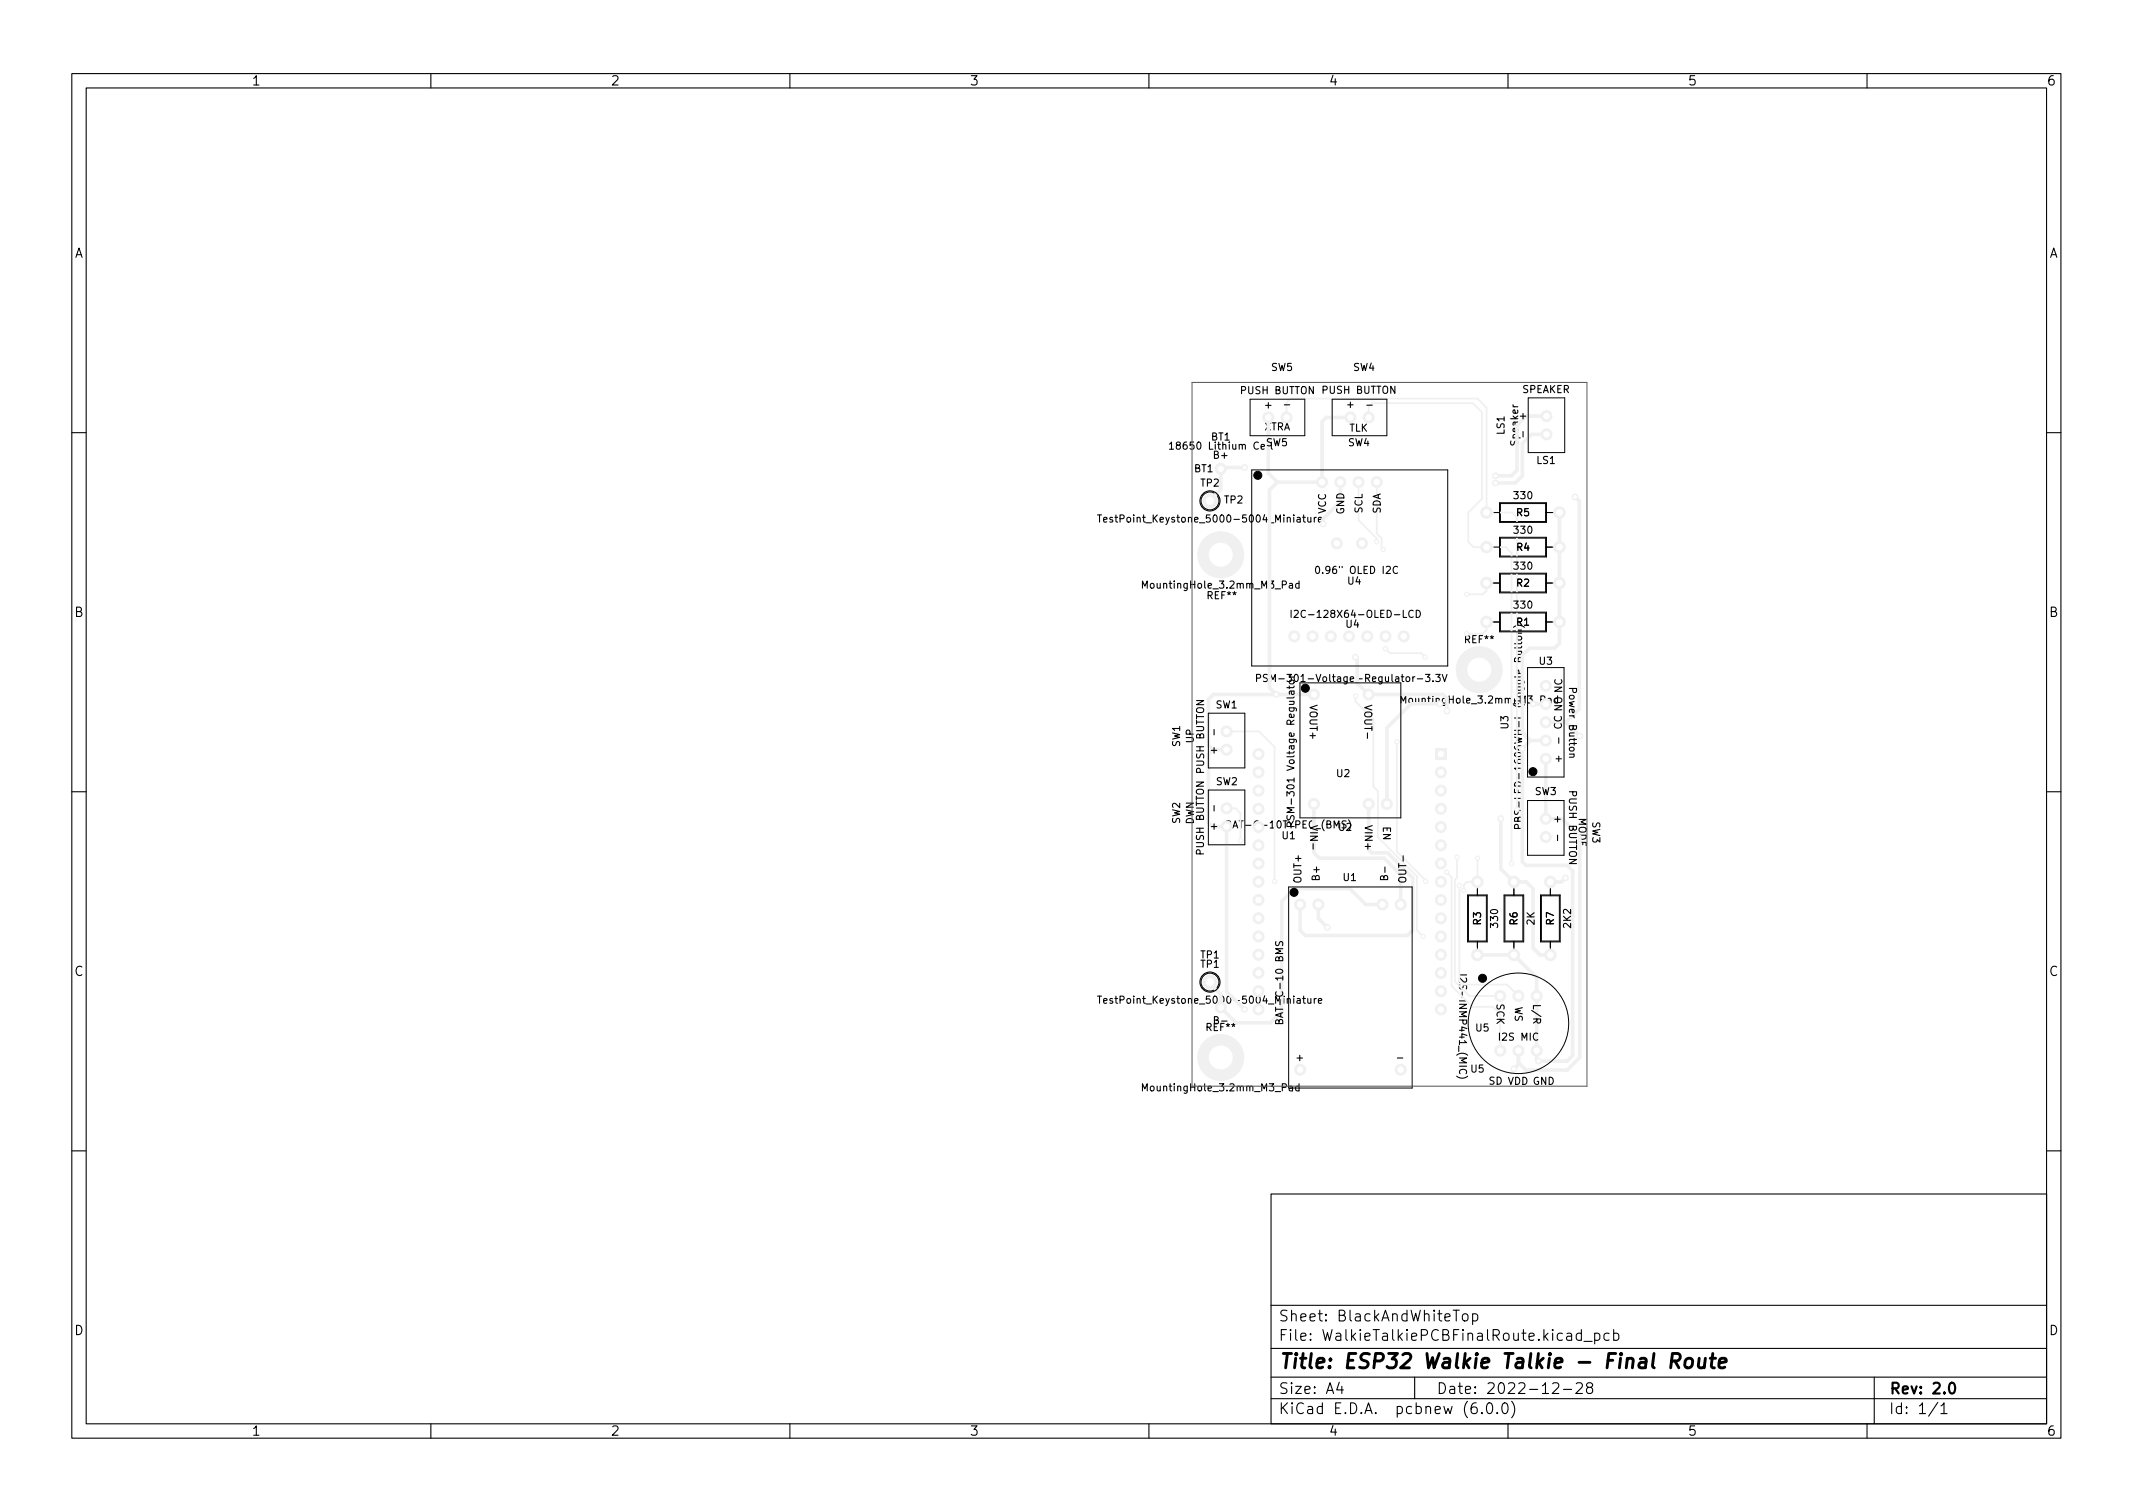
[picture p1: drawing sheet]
<svg xmlns="http://www.w3.org/2000/svg" width="297mm" height="210mm" viewBox="0 0 297 210" stroke-linecap="round" stroke-linejoin="round" font-family="sans-serif">
<g fill="none" stroke="#000" stroke-width=".15">
<path d="M10 10.2h277v190.1h-277zM12 12.2h273v186.1h-273zM60 10.2v2M110 10.2v2M160 10.2v2M210 10.2v2M260 10.2v2M10 60.2h2M152.8 71.7h.6M153.1 71.7v1M153.7 72.4l.5-.1-.1-.2-.3-.1-.1 .2v.5h.4M162.9 61.8l.2-.2v1"/>
<path d="M162.9 62.6h.5M167.7 69.5h1.6v.5h-1.6zM168.4 77.2h.5l.1-.2-.1-.2-.5-.1v1M168.6 77.2l.4 .5M169.4 77.2h.3M169.9 76.7h-.5v1h.5M170.3 77.2h.3M170.8 76.7h-.5v1M171.1 76.8l.2 .1 .2-.1M171.2 77.1l.1-.2 .1 .2M171.3 76.7v.2M171.8 76.8l.3 .1 .2-.1"/>
<path d="M171.9 77.1l.2-.2 .1 .2M172.1 76.7v.2M183 72v.7M183.3 72l-.3 .2M183.3 78.9h.1a.53 .53 0 0 1 .4 .5 .53 .53 0 0 1-.4 .5 .67 .67 0 0 1-.1-1zM183.6 72.4l.5-.1-.1-.2-.3-.1-.1 .2v.5h.4M194.6 79a.47 .47 0 0 0-.6 .3 .47 .47 0 0 0 .4 .6l.2-.1M285 60.2h2M159.1 81.9v-1l.3 .7 .4-.7v1M175 94.4h.5l.1-.2-.1-.2-.5-.1v1M176.5 93.9h-.4l-.1 .1v.3l.4 .2 .1 .2-.2 .2h-.4M176.9 94.9v-1l.4 .7 .3-.7v1"/>
<path d="M179.8 85v1M180.2 85.1l.4-.1 .2 .3-.6 .7h.6M180.9 81.3l-.3-.1-.2 .2 .1 .5h.4M180.9 80.9v1M195.1 97.9v-1l.3 .7 .4-.7v1M196.8 85.1a.47 .47 0 0 0-.7 .3 .47 .47 0 0 0 .5 .6l.2-.1M197.2 85a.51 .51 0 0 1 .6 .5 .51 .51 0 0 1-.6 .5zM199.6 94.8v.1M199.9 93.9h.7l-.4 .4 .3 .1v.4l-.1 .1-.5-.1M200.8 93.9l.4 1 .3-1M204.4 93.2h.5l.1-.2-.1-.2-.5-.1v1M204.6 93.2l.4 .5"/>
<path d="M205.4 93.2h.3M205.9 92.7h-.5v1h.5M206.3 93.2h.3M206.8 92.7h-.5v1M207.1 92.8l.2 .1 .2-.1M207.2 93.1l.1-.2 .1 .2M207.3 92.7v.2M207.8 92.8l.3 .1 .2-.1M207.9 93.1l.2-.2 .1 .2M208.1 92.7v.2M210.8 87.4a1.15 1.15 0 0 1 1.5 0M211.2 88.2h.7"/>
<path d="M211.9 87.7l-.6 .1-.1 .2 .1 .2M10 110.2h2M170.8 114.8l.5-.1 .1-.1-.1-.2-.5-.1v1h.4l.2-.1v-.2l-.2-.2M179.3 113.6l-.1 .3 .2 .2 .2-.1 .2-.4h.3l.1 .2v.3M187.8 114.2a1.15 1.15 0 0 1 0 1.5M211.4 114l.2-.2h.2l.1 .2v.4h-1l.1-.5 .2-.1 .1 .1 .1 .5M211.4 115.4v-.5l-.2-.1h-.2l-.1 .6h1M285 110.2h2M152.8 138.7h.6M153.1 138.7v1M153.7 139.4l.5-.1-.1-.2-.3-.1-.1 .2v.5h.4M167.7 136.5h1.6v.5h-1.6z"/>
<path d="M177.7 131.1l-.1 .4 .2 .2 .3-.1 .2-.5h.2l.1 .2v.4M183 139v.7M183.3 139l-.3 .2M183.6 139.4l.5-.1-.1-.2-.3-.1-.1 .2v.5h.4M203.2 135.7h1M204.1 136.2l.1 .4-.2 .1-.8-.6v.6M159.1 151.9v-1l.3 .7 .4-.7v1M168.4 147.2h.5l.1-.2-.1-.2-.5-.1v1M168.6 147.2l.4 .5M169.4 147.2h.3M169.9 146.7h-.5v1h.5M170.3 147.2h.3"/>
<path d="M170.8 146.7h-.5v1M171.1 146.8l.2 .1 .2-.1M171.2 147.1l.1-.2 .1 .2M171.3 146.7v.2M171.8 146.8l.3 .1 .2-.1M171.9 147.1l.2-.2 .1 .2M172.1 146.7v.2M178.1 142.2l.2-.2h.2l.1 .1v.4h-1l.1-.4 .2-.1 .2 .1v.4M180.9 151.3l-.3-.1-.2 .2 .1 .5h.4M180.9 150.9v1M202.9 149.8a1.15 1.15 0 0 0 1.5 0M10 160.2h2"/>
<path d="M177 166.3h108v32h-108zM285 160.2h2M60 198.3v2M110 198.3v2M160 198.3v2M177 194.8h108M177 191.8h108M177 187.8h108M177 181.8h108M186.5 192.5l-.4 1h1M186.9 193v1M197 191.8v3"/>
<path d="M202.4 182.4h.8M203.7 183.1a.41 .41 0 0 1 .4-.2 .41 .41 0 0 1 .3 .3v.4a.41 .41 0 0 1-.4 .3 .41 .41 0 0 1-.4-.3zM205.1 183l.4-.1 .3 .3v.4l-.2 .3h-.1h-.4M205.1 182.9v1.5M206.4 196.7v.1h-.1l.1-.1v.1M207.2 195.4a.36 .36 0 0 1 .6 .2 .77 .77 0 0 1-.4 1.2 1 1 0 0 1-.2-1.4zM208.5 196.7l.1 .1h-.1h-.1l.1-.1v.1M209.4 195.4a.36 .36 0 0 1 .5 .2 .77 .77 0 0 1-.4 1.2 1 1 0 0 1-.1-1.4zM210 198.3v2M210.5 195.1a1.72 1.72 0 0 1 0 2.3M216.2 192.7l.2-.2 .5 .1a.41 .41 0 0 1 .1 .6l-.9 .8h1M217.7 193.5h1.2"/>
<path d="M219.5 192.7l.2-.2 .5 .1a.41 .41 0 0 1 .1 .6l-.9 .8h1M220.2 185.7l-.4-.1-.3 .3v.4l.1 .3h.2h.4M220.2 185.1v1.5M220.6 186.8h1.1M221.2 193.2l-.1-.1a.31 .31 0 0 1-.2-.3 .31 .31 0 0 1 .3-.3l.4 .1a.31 .31 0 0 1 .2 .3 .31 .31 0 0 1-.3 .3h-.3l-.3 .3 .1 .4 .2 .1h.3l.3-.3-.1-.4-.2-.1M222.1 185.7l.4-.1 .3 .3v.4l-.2 .3h-.1h-.4M222.1 185.6v1.5M224.1 185.7l-.5-.1-.2 .3v.4l.1 .3h.1h.5M224.7 185.7l.4-.1 .3 .3v.4l-.1 .3h-.2h-.4M224.7 185.1v1.5M260 198.3v2M261 191.8v6.5"/>
<path d="M269.9 195.3l-1.3 1.9M270.3 195.8l.4-.5v1.5M270.3 196.8h.8"/>
<circle cx="168.5" cy="69.7" r="1.4"/>
<circle cx="168.5" cy="69.7" r="1.25"/>
<circle cx="168.5" cy="136.7" r="1.4"/>
<circle cx="168.5" cy="136.7" r="1.25"/>
</g>
<path d="M271.6 192.6a.36 .36 0 0 1 .6 .2 .77 .77 0 0 1-.4 1.2 1 1 0 0 1-.2-1.4z" fill="none" stroke="#000" stroke-width=".3"/>
<path d="M232.8 189.5h.7a.55 .55 0 0 0 .5-.5 .55 .55 0 0 0-.3-.5h-.8l-.2 2M233.3 189.5l.5 1M234.8 189.3a.52 .52 0 0 1 .5-.2 .52 .52 0 0 1 .4 .4v.6a.55 .55 0 0 1-.6 .4 .55 .55 0 0 1-.5-.4zM236.6 189.1l-.1 1.1 .1 .2a.57 .57 0 0 0 .7-.1M237.5 189.1l-.2 1.4M238.2 189.1h.7M238.5 188.5l-.2 1.7 .1 .2 .4 .1M239.4 189.8l1-.2-.1-.4-.1-.1-.6 .1-.1 .2-.1 .8v.2l.2 .1 .6-.1" fill="none" stroke="#000" stroke-width=".4"/>
<g fill="none" stroke="#000" stroke-width=".14">
<path d="M174.1 55.6h7.6v5.1h-7.6zM185.5 55.6h7.6v5.1h-7.6zM212.8 55.4h5.1v7.6h-5.1zM174.3 65.4h27.3v27.3h-27.3zM207 71.4h1.9M207 76.2h1.9M208.8 70h6.6v2.7h-6.6zM208.8 74.8h6.6v2.8h-6.6zM208.8 79.8h6.6v2.8h-6.6zM208.9 70.1h6.3v2.5h-6.3zM208.9 74.9h6.3v2.5h-6.3zM208.9 79.9h6.3v2.5h-6.3z"/>
<path d="M215.2 71.4h2M215.2 76.2h2M168.3 99.3h5.1v7.6h-5.1zM181 95.1h14.1v18.8h-14.1zM207 86.6h1.9M207 81.2h1.9M208.8 85.2h6.6v2.8h-6.6zM208.9 85.4h6.3v2.5h-6.3zM212.7 93h5.1v15.2h-5.1zM215.2 86.6h2M215.2 81.2h2M168.3 110h5.1v7.6h-5.1z"/>
<path d="M212.7 111.5h5.1v7.6h-5.1zM179.5 123.5h17.2v28h-17.2zM204.4 124.6h2.7v6.6h-2.7zM204.5 124.7h2.5v6.3h-2.5zM205.7 122.8v1.9M205.7 131v2M209.4 124.6h2.8v6.6h-2.8zM209.6 124.7h2.5v6.3h-2.5zM210.8 122.8v1.9M210.8 131v2M214.5 124.6h2.8v6.6h-2.8zM214.7 124.7h2.4v6.3h-2.4z"/>
<path d="M215.9 122.8v1.9M215.9 131v2"/>
<circle cx="211.5" cy="142.5" r="7"/>
</g>
<g fill="#f0f0f0" stroke="#f0f0f0" stroke-width=".14">
<path d="M199.9 104.2h1.5v1.6h-1.5z"/>
<circle cx="168.5" cy="69.7" r="1"/>
<circle cx="168.5" cy="136.7" r="1"/>
<circle cx="214" cy="146.3" r=".76"/>
<circle cx="211.5" cy="146.3" r=".76"/>
<circle cx="208.9" cy="146.3" r=".76"/>
<circle cx="214" cy="138.7" r=".76"/>
<circle cx="211.5" cy="138.7" r=".76"/>
<circle cx="208.9" cy="138.7" r=".76"/>
<circle cx="175.3" cy="140.6" r=".76"/>
<circle cx="175.3" cy="138" r=".76"/>
<circle cx="175.3" cy="135.5" r=".76"/>
<circle cx="175.3" cy="132.9" r=".76"/>
<circle cx="175.3" cy="130.4" r=".76"/>
<circle cx="175.3" cy="127.9" r=".76"/>
<circle cx="175.3" cy="125.3" r=".76"/>
<circle cx="175.3" cy="122.8" r=".76"/>
<circle cx="175.3" cy="120.2" r=".76"/>
<circle cx="175.3" cy="117.7" r=".76"/>
<circle cx="175.3" cy="112.6" r=".76"/>
<circle cx="175.3" cy="110.1" r=".76"/>
<circle cx="175.3" cy="107.5" r=".76"/>
<circle cx="175.3" cy="105" r=".76"/>
<circle cx="200.7" cy="140.6" r=".76"/>
<circle cx="200.7" cy="138" r=".76"/>
<circle cx="200.7" cy="135.5" r=".76"/>
<circle cx="200.7" cy="132.9" r=".76"/>
<circle cx="200.7" cy="130.4" r=".76"/>
<circle cx="200.7" cy="127.9" r=".76"/>
<circle cx="200.7" cy="125.3" r=".76"/>
<circle cx="200.7" cy="122.8" r=".76"/>
<circle cx="200.7" cy="120.2" r=".76"/>
<circle cx="200.7" cy="117.7" r=".76"/>
<circle cx="200.7" cy="115.2" r=".76"/>
<circle cx="200.7" cy="112.6" r=".76"/>
<circle cx="200.7" cy="110.1" r=".76"/>
<circle cx="200.7" cy="107.5" r=".76"/>
<circle cx="195.1" cy="148.9" r=".76"/>
<circle cx="181.1" cy="148.9" r=".76"/>
<circle cx="195.1" cy="125.9" r=".76"/>
<circle cx="192.5" cy="125.9" r=".76"/>
<circle cx="183.6" cy="125.9" r=".76"/>
<circle cx="181.1" cy="125.9" r=".76"/>
<circle cx="186.2" cy="75.7" r=".76"/>
<circle cx="189.7" cy="75.7" r=".76"/>
<circle cx="180.2" cy="88.6" r=".76"/>
<circle cx="182.8" cy="88.6" r=".76"/>
<circle cx="185.3" cy="88.6" r=".76"/>
<circle cx="187.9" cy="88.6" r=".76"/>
<circle cx="190.4" cy="88.6" r=".76"/>
<circle cx="192.9" cy="88.6" r=".76"/>
<circle cx="195.5" cy="88.6" r=".76"/>
<circle cx="183" cy="96.7" r=".76"/>
<circle cx="190.6" cy="96.7" r=".76"/>
<circle cx="183" cy="111.9" r=".76"/>
<circle cx="190.6" cy="111.9" r=".76"/>
<circle cx="193.1" cy="111.9" r=".76"/>
<circle cx="170" cy="147.2" r="3.2"/>
<circle cx="206" cy="93.2" r="3.2"/>
<circle cx="170" cy="77.2" r="3.2"/>
<circle cx="210.8" cy="133" r=".8"/>
<circle cx="210.8" cy="122.8" r=".8"/>
<circle cx="207" cy="86.6" r=".8"/>
<circle cx="217.2" cy="86.6" r=".8"/>
<circle cx="170.8" cy="101.8" r=".76"/>
<circle cx="170.8" cy="104.4" r=".76"/>
<circle cx="205.7" cy="122.8" r=".8"/>
<circle cx="205.7" cy="133" r=".8"/>
<circle cx="170.8" cy="112.5" r=".76"/>
<circle cx="170.8" cy="115.1" r=".76"/>
<circle cx="207" cy="71.4" r=".8"/>
<circle cx="217.2" cy="71.4" r=".8"/>
<circle cx="170" cy="65.3" r=".76"/>
<circle cx="170" cy="140.3" r=".76"/>
<circle cx="190.6" cy="58.1" r=".76"/>
<circle cx="188.1" cy="58.1" r=".76"/>
<circle cx="191.7" cy="67.1" r=".76"/>
<circle cx="189.2" cy="67.1" r=".76"/>
<circle cx="186.7" cy="67.1" r=".76"/>
<circle cx="184.1" cy="67.1" r=".76"/>
<circle cx="179.2" cy="58.1" r=".76"/>
<circle cx="176.6" cy="58.1" r=".76"/>
<circle cx="215.4" cy="57.9" r=".76"/>
<circle cx="215.4" cy="60.5" r=".76"/>
<circle cx="207" cy="81.2" r=".8"/>
<circle cx="217.2" cy="81.2" r=".8"/>
<circle cx="215.9" cy="122.8" r=".8"/>
<circle cx="215.9" cy="133" r=".8"/>
<circle cx="207" cy="76.2" r=".8"/>
<circle cx="217.2" cy="76.2" r=".8"/>
<circle cx="215.3" cy="116.5" r=".76"/>
<circle cx="215.3" cy="114" r=".76"/>
<circle cx="215.3" cy="105.7" r=".76"/>
<circle cx="215.3" cy="103.1" r=".76"/>
<circle cx="215.3" cy="100.6" r=".76"/>
<circle cx="215.3" cy="98" r=".76"/>
<circle cx="215.3" cy="95.5" r=".76"/>
<circle cx="193" cy="90.3" r=".3"/>
<circle cx="188.7" cy="91.5" r=".4"/>
<circle cx="201.5" cy="99" r=".4"/>
<circle cx="214.2" cy="147.7" r=".4"/>
<circle cx="184.2" cy="72.9" r=".4"/>
<circle cx="177.7" cy="96.7" r=".4"/>
<circle cx="173.3" cy="140.5" r=".4"/>
<circle cx="210.8" cy="148.8" r=".4"/>
<circle cx="173.3" cy="65.1" r=".4"/>
<circle cx="220" cy="102.5" r=".4"/>
<circle cx="219.3" cy="69.2" r=".4"/>
<circle cx="218" cy="122.2" r=".4"/>
<circle cx="184.9" cy="129.1" r=".4"/>
<circle cx="191.7" cy="75.4" r=".3"/>
<circle cx="192.6" cy="76.5" r=".3"/>
<circle cx="202.9" cy="119.3" r=".3"/>
<circle cx="198.4" cy="91.5" r=".3"/>
<circle cx="203.2" cy="123.3" r=".3"/>
<circle cx="198.5" cy="122.7" r=".3"/>
<circle cx="194.5" cy="103.3" r=".3"/>
<circle cx="201.4" cy="121.4" r=".3"/>
<circle cx="198.2" cy="130.4" r=".3"/>
<circle cx="188.8" cy="96.9" r=".3"/>
<circle cx="208.2" cy="67.2" r=".4"/>
<circle cx="208.2" cy="66.2" r=".4"/>
<circle cx="209" cy="114" r=".4"/>
<circle cx="203.8" cy="124" r=".3"/>
<circle cx="205.7" cy="119.5" r=".3"/>
<circle cx="210.5" cy="120.2" r=".3"/>
<circle cx="204.3" cy="82.7" r=".3"/>
<circle cx="172.8" cy="117" r=".3"/>
<circle cx="204.3" cy="88.2" r=".3"/>
<circle cx="177.5" cy="122.7" r=".3"/>
</g>
<g fill="none" stroke="#f0f0f0" stroke-width=".5">
<path d="M176.6 58.1v7.8l1.3 1.2M188.1 58.1h-3.4l-.6 .6v8.4h-6.2M215.4 57.9h-2.8l-1.3 1.3v6.3l-.8 .7h-2.2M173.3 65.1h-3.1l-.2 .2v2.8l-1.7 1.8M177.9 67.1l-1.1 1.1v27.6l.9 .9M186.7 67.1v2.7l-2.4 2.4v.7M215.4 60.5h-2.1l-1.3 1.2v4.5l-1 1h-2.7M217.2 71.4v18.2l-.7 .6h-3.5l-1 1v10.8l1.1 1.1M219.4 69.2l.5 .6v28.9M183 96.7h-14l-.7 .7v6.4l.6 .6M188.7 91.5l.3 .2v3.4l1.6 1.6h10.4M200.5 98h-4l-3.4 3.4v10.5"/>
<path d="M201.5 97.2v1.8M168.9 104.4l-.6 .6v9.5l.5 .6h2v23l2.5 2.4M168.9 104.4h1.9M183 111.9v6.8l.7 .8h9l2.4 2.3v4.1M190.6 111.9v6.4l.4 .4h2.3l3.4 3.5v7.3l-.7 .7h-14.3l-.6-.6v-3.7M209 114h.1M209 114v7l1.8 1.8h1.8l.9 .9v8.3l1 1h1.4M213.1 103.1h2.2M213.1 103.1l-1.1 1.1v15.8l.5 .5h5.8l.7 .7v25.8l-.7 .7h-4l-.3-.2v-11.4l-3.2-3.1h-5.1M215.3 105.7v8.3h2.2l2.5 2.5v30.7l-1.7 1.8h-5.8l-1-1M215.3 100.6h2.8l1.9 1.9M168.3 136.7l1.7 1.7"/>
<path d="M183.6 125.9v2l1.3 1.2M192.5 125.9h-2.3l-2.2-2.2h-7.7l-1.8 1.8v15.3l-1.6 1.6h-4.7l-2.2-2.1M218 122.2l-.6 .6h-1.5M211.5 146.3v1.9l-.7 .6"/>
</g>
<g fill="none" stroke="#f0f0f0" stroke-width=".25">
<path d="M179.2 58.1v-2.1l.5-.5h26l1.3 1.3v14.6h3.6l.7 .6v40.7M190.6 56.7v1.4M191.1 56.1h14l1.3 1.3v12.1l-1.9 1.9v4.1l.7 .7h4.5l.8 .8v43.2M189.2 67.1v5.3l2.5 2.5v.5M191.7 67.1v7.2l.7 .7v1.3l.2 .2M188.8 96.9v.8l2.5 2.5v9.3l.6 .7v6.4l5.4 5.4v7.5l.9 .9M193 90.3l.6 .6h4.3l.5 .6M207 81.2v1l-.5 .5h-2.2M207 86.6v1.1l-.5 .5h-2.2M170.8 112.5h1.2l.7 .7v3.8M170.8 101.8h4.5l2.2 2.2v18.7M194.5 103.3v15.3l4 4v.1"/>
<path d="M202.9 119.3v2.9l-.3 .3v14.2M205.7 119.5v3.3h-1.4l-.5 .4v.8M201.4 121.4l.7 .7v15.2l3 2.9h2.8l1 1v5.1M203.2 123.3v13.3M203.7 137.1h6.2l1.6 1.6M204.6 138.7h4.3"/>
</g>
<g fill="#fff" stroke="#fff" stroke-width=".14">
<circle cx="193" cy="90.3" r=".15"/>
<circle cx="188.7" cy="91.5" r=".2"/>
<circle cx="201.5" cy="99" r=".2"/>
<circle cx="214.3" cy="147.7" r=".2"/>
<circle cx="184.2" cy="72.9" r=".2"/>
<circle cx="177.7" cy="96.7" r=".2"/>
<circle cx="173.3" cy="140.5" r=".2"/>
<circle cx="210.8" cy="148.8" r=".2"/>
<circle cx="173.3" cy="65.1" r=".2"/>
<circle cx="220" cy="102.5" r=".2"/>
<circle cx="219.3" cy="69.2" r=".2"/>
<circle cx="218" cy="122.2" r=".2"/>
<circle cx="184.8" cy="129.1" r=".2"/>
<circle cx="191.7" cy="75.4" r=".15"/>
<circle cx="192.6" cy="76.5" r=".15"/>
<circle cx="202.9" cy="119.3" r=".15"/>
<circle cx="198.4" cy="91.5" r=".15"/>
<circle cx="203.2" cy="123.3" r=".15"/>
<circle cx="198.5" cy="122.7" r=".15"/>
<circle cx="194.5" cy="103.3" r=".15"/>
<circle cx="201.5" cy="121.4" r=".15"/>
<circle cx="198.2" cy="130.4" r=".15"/>
<circle cx="188.8" cy="96.9" r=".15"/>
<circle cx="208.2" cy="67.2" r=".2"/>
<circle cx="208.2" cy="66.2" r=".2"/>
<circle cx="209" cy="114" r=".2"/>
<circle cx="203.8" cy="124" r=".15"/>
<circle cx="205.7" cy="119.5" r=".15"/>
<circle cx="210.5" cy="120.2" r=".15"/>
<circle cx="204.2" cy="82.7" r=".15"/>
<circle cx="172.8" cy="117" r=".15"/>
<circle cx="177.5" cy="122.7" r=".15"/>
<circle cx="168.5" cy="69.7" r=".5"/>
<circle cx="168.5" cy="136.7" r=".5"/>
<circle cx="214" cy="146.3" r=".38"/>
<circle cx="211.5" cy="146.3" r=".38"/>
<circle cx="208.9" cy="146.3" r=".38"/>
<circle cx="214" cy="138.7" r=".38"/>
<circle cx="211.5" cy="138.7" r=".38"/>
<circle cx="208.9" cy="138.7" r=".38"/>
<circle cx="175.3" cy="140.6" r=".38"/>
<circle cx="175.3" cy="138" r=".38"/>
<circle cx="175.3" cy="135.5" r=".38"/>
<circle cx="175.3" cy="132.9" r=".38"/>
<circle cx="175.3" cy="130.4" r=".38"/>
<circle cx="175.3" cy="127.9" r=".38"/>
<circle cx="175.3" cy="125.3" r=".38"/>
<circle cx="175.3" cy="122.8" r=".38"/>
<circle cx="175.3" cy="120.2" r=".38"/>
<circle cx="175.3" cy="117.7" r=".38"/>
<circle cx="175.3" cy="112.6" r=".38"/>
<circle cx="175.3" cy="110.1" r=".38"/>
<circle cx="175.3" cy="107.5" r=".38"/>
<circle cx="175.3" cy="105" r=".38"/>
<circle cx="200.7" cy="140.6" r=".38"/>
<circle cx="200.7" cy="138" r=".38"/>
<circle cx="200.7" cy="135.5" r=".38"/>
<circle cx="200.7" cy="132.9" r=".38"/>
<circle cx="200.7" cy="130.4" r=".38"/>
<circle cx="200.7" cy="127.9" r=".38"/>
<circle cx="200.7" cy="125.3" r=".38"/>
<circle cx="200.7" cy="122.8" r=".38"/>
<circle cx="200.7" cy="120.2" r=".38"/>
<circle cx="200.7" cy="117.7" r=".38"/>
<circle cx="200.7" cy="115.2" r=".38"/>
<circle cx="200.7" cy="112.6" r=".38"/>
<circle cx="200.7" cy="110.1" r=".38"/>
<circle cx="200.7" cy="107.5" r=".38"/>
<circle cx="200.7" cy="105" r=".38"/>
<circle cx="195.1" cy="148.9" r=".38"/>
<circle cx="181.1" cy="148.9" r=".38"/>
<circle cx="195.1" cy="125.9" r=".38"/>
<circle cx="192.5" cy="125.9" r=".38"/>
<circle cx="183.6" cy="125.9" r=".38"/>
<circle cx="181.1" cy="125.9" r=".38"/>
<circle cx="186.2" cy="75.7" r=".38"/>
<circle cx="189.7" cy="75.7" r=".38"/>
<circle cx="180.2" cy="88.6" r=".38"/>
<circle cx="182.8" cy="88.6" r=".38"/>
<circle cx="185.3" cy="88.6" r=".38"/>
<circle cx="187.9" cy="88.6" r=".38"/>
<circle cx="190.4" cy="88.6" r=".38"/>
<circle cx="192.9" cy="88.6" r=".38"/>
<circle cx="195.5" cy="88.6" r=".38"/>
<circle cx="183" cy="96.7" r=".38"/>
<circle cx="190.6" cy="96.7" r=".38"/>
<circle cx="183" cy="111.9" r=".38"/>
<circle cx="190.6" cy="111.9" r=".38"/>
<circle cx="193.1" cy="111.9" r=".38"/>
<circle cx="170" cy="147.2" r="1.6"/>
<circle cx="206" cy="93.2" r="1.6"/>
<circle cx="170" cy="77.2" r="1.6"/>
<circle cx="210.8" cy="133" r=".4"/>
<circle cx="210.8" cy="122.8" r=".4"/>
<circle cx="207" cy="86.6" r=".4"/>
<circle cx="217.2" cy="86.6" r=".4"/>
<circle cx="170.8" cy="101.8" r=".38"/>
<circle cx="170.8" cy="104.4" r=".38"/>
<circle cx="205.7" cy="122.8" r=".4"/>
<circle cx="205.7" cy="133" r=".4"/>
<circle cx="170.8" cy="112.5" r=".38"/>
<circle cx="170.8" cy="115.1" r=".38"/>
<circle cx="207" cy="71.4" r=".4"/>
<circle cx="217.2" cy="71.4" r=".4"/>
<circle cx="170" cy="65.3" r=".38"/>
<circle cx="170" cy="140.3" r=".38"/>
<circle cx="190.6" cy="58.1" r=".38"/>
<circle cx="188.1" cy="58.1" r=".38"/>
<circle cx="191.7" cy="67.1" r=".38"/>
<circle cx="189.2" cy="67.1" r=".38"/>
<circle cx="186.7" cy="67.1" r=".38"/>
<circle cx="184.1" cy="67.1" r=".38"/>
<circle cx="179.2" cy="58.1" r=".38"/>
<circle cx="176.6" cy="58.1" r=".38"/>
<circle cx="215.4" cy="57.9" r=".38"/>
<circle cx="215.4" cy="60.5" r=".38"/>
<circle cx="207" cy="81.2" r=".4"/>
<circle cx="217.2" cy="81.2" r=".4"/>
<circle cx="215.9" cy="122.8" r=".4"/>
<circle cx="215.9" cy="133" r=".4"/>
<circle cx="207" cy="76.2" r=".4"/>
<circle cx="217.2" cy="76.2" r=".4"/>
<circle cx="215.3" cy="116.5" r=".38"/>
<circle cx="215.3" cy="114" r=".38"/>
<circle cx="215.3" cy="105.7" r=".38"/>
<circle cx="215.3" cy="103.1" r=".38"/>
<circle cx="215.3" cy="100.6" r=".38"/>
<circle cx="215.3" cy="95.5" r=".38"/>
</g>
<g fill="#000" stroke="#000" stroke-width=".14">
<circle cx="175.2" cy="66.2" r=".56"/>
<circle cx="181.8" cy="95.8" r=".56"/>
<circle cx="213.5" cy="107.4" r=".56"/>
<circle cx="180.2" cy="124.3" r=".56"/>
<circle cx="206.5" cy="136.2" r=".56"/>
</g>
<path d="M166 53.2h55v98h-55z" fill="none" stroke="#575757" stroke-width=".14"/>
<text font-size="2.8" x="178" y="190.6">Title: ESP32 Walkie Talkie - Final Route</text>
<g font-size="2.1">
<text x="178" y="184">Sheet: BlackAndWhiteTop</text>
<text x="178" y="186.7">File: WalkieTalkiePCBFinalRoute.kicad_pcb</text>
<text x="178" y="196.9">KiCad E.D.A. pcbnew (6.0.0)</text>
<text x="178" y="194.1">Size: A4</text>
<text x="200" y="194.1">Date: 2022-12-28</text>
<text x="263" y="194.1">Rev: 2.0</text>
<text x="263" y="196.9">Id: 1/1</text>
</g>
<g font-size="1.8">
<text x="35" y="11.9">1</text>
<text x="85" y="11.9">2</text>
<text x="135" y="11.9">3</text>
<text x="185" y="11.9">4</text>
<text x="235" y="11.9">5</text>
<text x="285" y="11.9">6</text>
<text x="10.3" y="35.9">A</text>
<text x="285.3" y="35.9">A</text>
<text x="10.3" y="85.9">B</text>
<text x="285.3" y="85.9">B</text>
<text x="10.3" y="135.9">C</text>
<text x="285.3" y="135.9">C</text>
<text x="10.3" y="185.9">D</text>
<text x="285.3" y="185.9">D</text>
<text x="35" y="199.9">1</text>
<text x="85" y="199.9">2</text>
<text x="135" y="199.9">3</text>
<text x="185" y="199.9">4</text>
<text x="235" y="199.9">5</text>
<text x="285" y="199.9">6</text>
</g>
<g font-size="1.4">
<text x="177" y="51.6">SW5</text>
<text x="188.5" y="51.6">SW4</text>
<text x="172.9" y="54.9">PUSH BUTTON</text>
<text x="176" y="59.9">XTRA</text>
<text x="176.2" y="56.9">+</text>
<text x="179" y="56.8">-</text>
<text x="184.2" y="54.8">PUSH BUTTON</text>
<text x="187.6" y="56.8">+</text>
<text x="190.5" y="56.8">-</text>
<text x="211.9" y="54.7">SPEAKER</text>
<text x="212.5" y="58.4" transform="rotate(-90 212.5 58.4)">+</text>
<text x="163.9" y="62.6">18650 Lithium Cell</text>
<text x="166.3" y="65.7">BT1</text>
<text x="168.7" y="61.3">BT1</text>
<text x="169.1" y="63.9">B+</text>
<text x="176.3" y="62.1">SW5</text>
<text x="187.7" y="62.1">SW4</text>
<text x="187.8" y="60.1">TLK</text>
<text x="209.5" y="60.5" transform="rotate(-90 209.5 60.5)">LS1</text>
<text x="211.4" y="61.9" transform="rotate(-90 211.4 61.9)">Speaker</text>
<text x="212.5" y="60.7" transform="rotate(-90 212.5 60.7)">-</text>
<text x="214" y="64.6">LS1</text>
<text x="167.2" y="67.7">TP2</text>
<text x="170.5" y="70.1">TP2</text>
<text x="184.7" y="71.6" transform="rotate(-90 184.7 71.6)">VCC</text>
<text x="187.2" y="71.6" transform="rotate(-90 187.2 71.6)">GND</text>
<text x="189.7" y="71.5" transform="rotate(-90 189.7 71.5)">SCL</text>
<text x="192.3" y="71.6" transform="rotate(-90 192.3 71.6)">SDA</text>
<text x="210.9" y="69.5">330</text>
<text x="211.2" y="71.9">R5</text>
<text x="154.6" y="72.7">TestPoint_Keystone_5000-5004_Miniature</text>
<text x="210.9" y="74.3">330</text>
<text x="211.2" y="76.7">R4</text>
<text x="159.7" y="81.9">MountingHole_3.2mm_M3_Pad</text>
<text x="168.2" y="83.4">REF**</text>
<text x="183.8" y="79.9">0.96&quot; OLED I2C</text>
<text x="187.7" y="81.4">U4</text>
<text x="210.9" y="79.3">330</text>
<text x="211.2" y="81.7">R2</text>
<text x="181.2" y="86">I2C-128X64-OLED-LCD</text>
<text x="187.5" y="87.4">U4</text>
<text x="210.9" y="84.7">330</text>
<text x="211.2" y="87.1">R1</text>
<text x="177.4" y="94.9">PSM-301-Voltage-Regulator-3.3V</text>
<text x="214.4" y="92.5">U3</text>
<text x="169.3" y="98.6">SW1</text>
<text x="182.4" y="98.2" transform="rotate(90 182.4 98.2)">VOUT+</text>
<text x="190" y="98.4" transform="rotate(90 190 98.4)">VOUT-</text>
<text x="210.1" y="101.5" transform="rotate(-90 210.1 101.5)">U3</text>
<text x="217.5" y="101.6" transform="rotate(-90 217.5 101.6)">CC NO NC</text>
<text x="218.5" y="96.1" transform="rotate(90 218.5 96.1)">Power Button</text>
<text x="164.3" y="104" transform="rotate(-90 164.3 104)">SW1</text>
<text x="166.2" y="103.5" transform="rotate(-90 166.2 103.5)">UP</text>
<text x="167.7" y="107.6" transform="rotate(-90 167.7 107.6)">PUSH BUTTON</text>
<text x="169.5" y="104.9" transform="rotate(-90 169.5 104.9)">+</text>
<text x="169.5" y="102.2" transform="rotate(-90 169.5 102.2)">-</text>
<text x="217.5" y="106.1" transform="rotate(-90 217.5 106.1)">+</text>
<text x="217.5" y="103.4" transform="rotate(-90 217.5 103.4)">-</text>
<text x="169.3" y="109.3">SW2</text>
<text x="169.5" y="112.8" transform="rotate(-90 169.5 112.8)">-</text>
<text x="180.3" y="113.7" transform="rotate(-90 180.3 113.7)">PSM-301 Voltage Regulator</text>
<text x="186.2" y="108.2">U2</text>
<text x="213.8" y="110.7">SW3</text>
<text x="216.5" y="113.7" transform="rotate(90 216.5 113.7)">+</text>
<text x="218.5" y="110.2" transform="rotate(90 218.5 110.2)">PUSH BUTTON</text>
<text x="219.8" y="113.8" transform="rotate(90 219.8 113.8)">MODE</text>
<text x="164.3" y="114.7" transform="rotate(-90 164.3 114.7)">SW2</text>
<text x="166.2" y="114.8" transform="rotate(-90 166.2 114.8)">DWN</text>
<text x="167.6" y="118.9" transform="rotate(-90 167.6 118.9)">PUSH BUTTON</text>
<text x="169.5" y="115.5" transform="rotate(-90 169.5 115.5)">+</text>
<text x="171.6" y="115.3">BAT-C-10TYPEC_(BMS)</text>
<text x="178.6" y="116.8">U1</text>
<text x="182.4" y="115.3" transform="rotate(90 182.4 115.3)">VIN-</text>
<text x="186.4" y="115.7">U2</text>
<text x="190.1" y="115.1" transform="rotate(90 190.1 115.1)">VIN+</text>
<text x="192.6" y="115.1" transform="rotate(90 192.6 115.1)">EN</text>
<text x="216.5" y="116.4" transform="rotate(90 216.5 116.4)">-</text>
<text x="221.7" y="114.4" transform="rotate(90 221.7 114.4)">SW3</text>
<text x="181.2" y="122.8" transform="rotate(-90 181.2 122.8)">OUT+</text>
<text x="183.8" y="122.5" transform="rotate(-90 183.8 122.5)">B+</text>
<text x="187.1" y="122.7">U1</text>
<text x="193.3" y="122.3" transform="rotate(-90 193.3 122.3)">B-</text>
<text x="195.8" y="122.7" transform="rotate(-90 195.8 122.7)">OUT-</text>
<text x="206.2" y="128.8" transform="rotate(-90 206.2 128.8)">R3</text>
<text x="208.6" y="129" transform="rotate(-90 208.6 129)">330</text>
<text x="211.3" y="128.8" transform="rotate(-90 211.3 128.8)">R6</text>
<text x="213.7" y="128.8" transform="rotate(-90 213.7 128.8)">2K</text>
<text x="216.4" y="128.8" transform="rotate(-90 216.4 128.8)">R7</text>
<text x="218.8" y="129.2" transform="rotate(-90 218.8 129.2)">2K2</text>
<text x="167.2" y="133.4">TP1</text>
<text x="167.2" y="134.7">TP1</text>
<text x="168.1" y="143.5">REF**</text>
<text x="169.3" y="142.6">B-</text>
<text x="178.7" y="141.8" transform="rotate(-90 178.7 141.8)">BAT-C-10 BMS</text>
<text x="205.5" y="143.6">U5</text>
<text x="208.4" y="139.7" transform="rotate(90 208.4 139.7)">SCK</text>
<text x="211" y="140.1" transform="rotate(90 211 140.1)">WS</text>
<text x="213.5" y="140.1" transform="rotate(90 213.5 140.1)">L/R</text>
<text x="180.6" y="146.9" transform="rotate(90 180.6 146.9)">+</text>
<text x="194.7" y="147.7">-</text>
<text x="204.8" y="149.3">U5</text>
<text x="208.9" y="144.9">I2S MIC</text>
<text x="159.7" y="151.9">MountingHole_3.2mm_M3_Pad</text>
<text x="207.3" y="151">SD VDD GND</text>
</g>
<g font-size="1.4" fill="#fff">
<text x="204.1" y="89.5">REF**</text>
<text x="195.7" y="97.9">MountingHole_3.2mm_M3_Pad</text>
<text x="212" y="113.6" transform="rotate(-90 212 113.6)">PBS-LED-1606WH-L_(Toggle_Button)</text>
</g>
<g font-size="1.4" fill="#f0f0f0">
<text x="203.2" y="136.6" transform="rotate(90 203.2 136.6)">I2S-INMP441_(MIC)</text>
<text x="154.6" y="139.7">TestPoint_Keystone_5000-5004_Miniature</text>
</g>
</svg>
